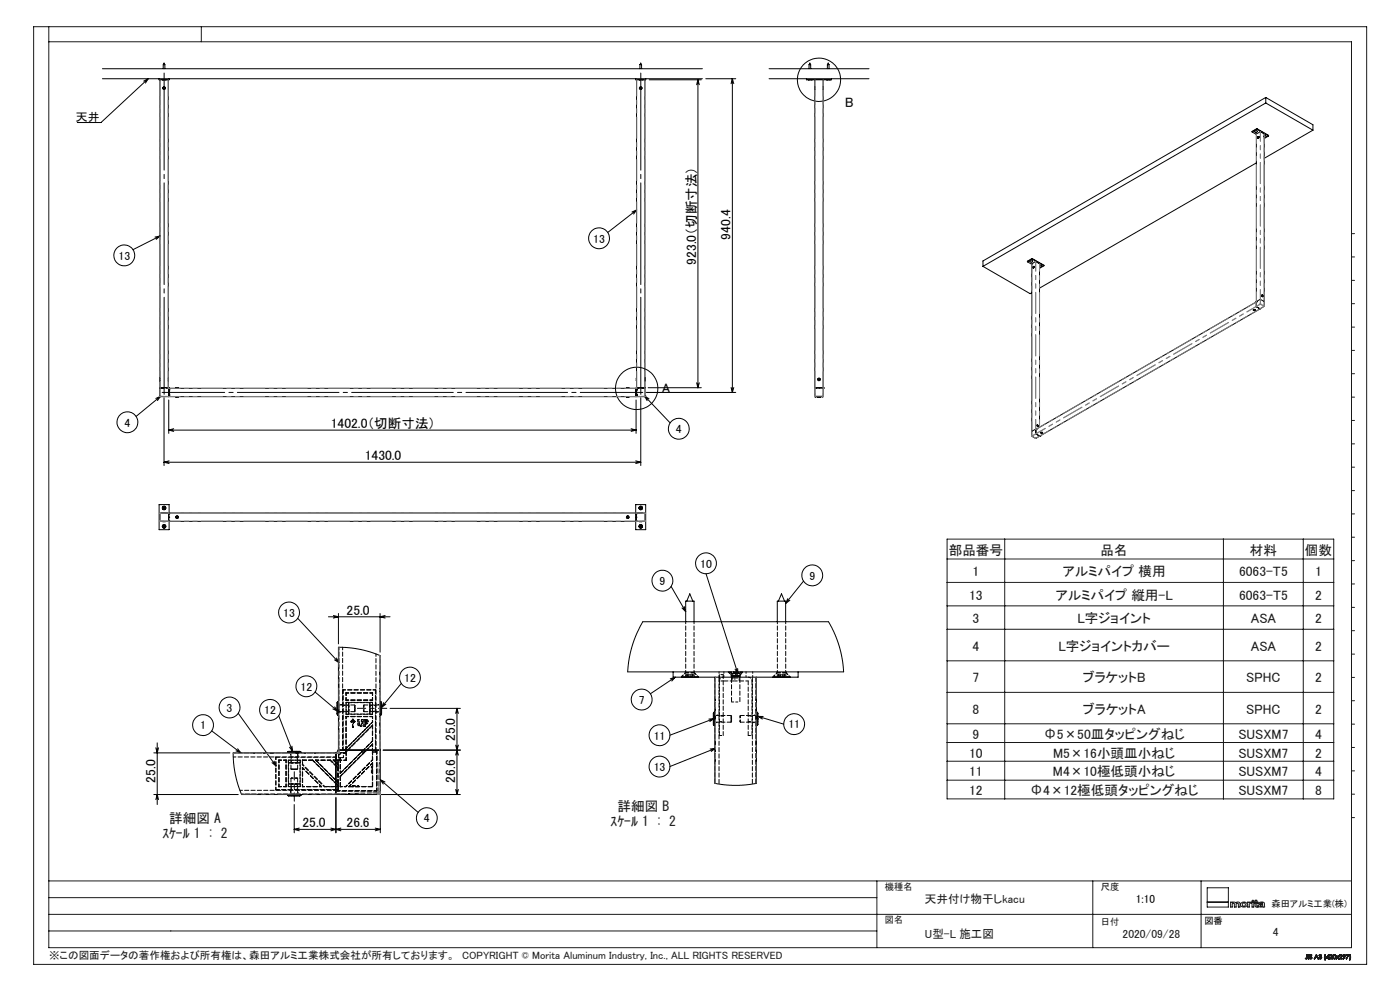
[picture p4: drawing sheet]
<svg xmlns="http://www.w3.org/2000/svg" width="420mm" height="297mm" viewBox="0 0 420 297" stroke-linecap="round" stroke-linejoin="round" font-family="sans-serif">
<g fill="none" stroke="#000" stroke-width=".3">
<path d="M49 19.4l.2-.5 .2 .5M49.5 19.4h-.5v1.2M49.5 19.4v1.2M192.1 19.4l.1-.5 .2 .5M242.8 19.4l.2-.5 .1 .5M248.2 19.4h.5v1.2M248.2 19.4v1.2M248.2 19.4l.3-.5 .1 .5M30.7 23.6h180M30.7 20.6h180M44.4 23.6l-14.1 13.1h-7.1M44.4 23.6l-.8 1.3"/>
<path d="M44.4 23.6l-1.3 .7M47.7 23.6v.3h3v-.3M48 23.9v92.3M48.7 23.9h.1M48.7 23.9h1M49.1 26.4l.3 .1zM49.2 26.2v.4zM49.7 23.9h.1M50.5 23.9l.1 92.4M190.7 23.6v.3h3v-.3M191 23.9v92.4M191.7 23.9h.1"/>
<path d="M191.7 23.9h1M192 20.6v-1.2h.5v1.2M192.1 26.4l.3 .1zM192.2 26.2l.1 .4zM192.7 23.9h.1M193.5 23.9v92.3M194.7 23.9h15.7M209.4 23.9v92.3M209.4 23.9l.4 1.5M209.4 23.9l-.4 1.5M211.7 23.6h9M219.7 23.6v94"/>
<path d="M219.7 23.6l.4 1.5M219.7 23.6l-.4 1.5M230.7 23.6h30M230.7 20.6h30M241.9 23.6v.3h7.5v-.3M242.5 23.9h.1M242.5 23.9h1M242.7 20.6v-1.2h.5v1.2M243.5 23.9h.1M244.4 26v.8M244.4 26.8h.1M244.4 26h.1"/>
<path d="M244.4 23.9l.1 95M246.9 26.8h.1M246.9 26h.1M246.9 23.9l.1 94.9M247 26l.1 .4M247 26v.4M247 26.4v.4M247.1 26.4l-.1 .4M248 23.9h.1M248 23.9h1M249 23.9h.1M375.6 39.5l1.3 .8"/>
<path d="M376.4 39.4h.1M376.5 39.3l.1-.1a.29 .29 0 0 1 .5 0 .29 .29 0 0 1 0 .4 .29 .29 0 0 1-.5 0zM376.6 39.3l-.2 .1M376.7 39.3h.1M376.7 39.4h.1M376.7 39.3v.2M376.7 39.3v.1M376.7 39.5h.2M376.8 39.5h.1M376.8 39.4h-.1M376.9 39.3v.2M376.9 39.3v.1"/>
<path d="M376.9 39.3h-.1M376.9 39.4h.1M376.9 39.3h.1M377 39.3l.1 .1M377 38.7l-1.4 .8M377 38.7l3.6 2M377 38.6l3.6 2.1M377 38.6v.1M377 38.6l-1.4 .9M377.1 39.4h.1M378.1 39.5h.1M378.1 39.5l-1.2 .6-.1 51.8"/>
<path d="M378.1 39.5l1.2 .6M379.7 30.9l14.2 8.1M379.7 29.2v1.7M379.7 29.2l14.2 8.2v1.6M379.7 30.9l-84.8 48.9M379.7 29.2l-84.8 49v1.6M393.9 39l-14.6 8.4M376.9 48.8l-65 37.6M377.4 41.4h.1M377.4 41h.3l-.2 .4-.2-.1zM377.4 41.2h.1M377.4 41.1l.1 .1"/>
<path d="M377.4 41.1h.1M377.5 41.2h.1M377.5 41.1l-.1 .1M377.5 41.1h.1M377.6 40.9h.1M377.6 40.9v.4l-.2 .1M379.3 41.1l.4-.2-.4-.2a.27 .27 0 0 1 .4 0 .27 .27 0 0 1 0 .4 .27 .27 0 0 1-.4 0M379.3 40.8h.2M379.3 40.8h.1M379.3 40.8v.1M379.3 40.9h.1M379.3 40.1h.1"/>
<path d="M379.3 40.1v50.3M379.3 41h.1M379.3 41h.2M379.5 40.8v.1M379.5 40.8h.1M379.5 40.9h.1M379.5 40.8v.2M379.5 40.9v.1M379.6 40.7l.1 .2M379.7 40.9h.1M380.6 40.7l-1.3 .8M48 70.7l-8.1 4.1"/>
<path d="M48 70.7l-1.2 1.1M48 70.7l-1.5 .3M191 62.9l-8.7 6.8M191 62.9l-.9 1.3M191 62.9l-1.4 .6M294.9 79.8l14.1 8.2 .5-.3M308.2 78.5l1.3 .7M309 78.2l.2-.1a.29 .29 0 0 1 .4 0 .29 .29 0 0 1 0 .4 .29 .29 0 0 1-.4 0zM309.1 78.3h.1M309.1 78.2v.1M309.3 78.3h.1M309.3 78.2h.1"/>
<path d="M309.3 78.3h.2M309.3 78.2h.2M309.3 78.2v.2M309.3 78.2v.1M309.4 78.4h.1M309.4 78.3h.1M309.5 78.3h.1M309.5 78.2h.1M309.5 78.2v.2M309.5 79.1l1.2-.7 1.2 .7M309.5 79.1h.1M309.5 79.1v50.2"/>
<path d="M309.5 78.3l-.2 .1M309.5 78.3v.1M309.5 78.2v.1M309.6 78.2l.1 .1M309.6 77.6l-1.4 .9M309.6 77.6l3.6 2.1M309.6 77.5l3.6 2.2M309.6 77.5v.1M309.6 77.5l-1.4 1M309.7 78.3h.1M310 79.9l.3 .1-.4 .3zM310 80h.1"/>
<path d="M310.1 80v.1M310.2 79.8h.1M310.2 79.8l.1 .3-.3 .2M311.9 79.8h.1M311.9 80l.4-.1-.4-.3a.27 .27 0 0 1 .3 0 .27 .27 0 0 1 0 .4 .27 .27 0 0 1-.3 0M311.9 79.1h.1M311.9 79.1v49M311.9 79.9h.1M311.9 79.7h.1M311.9 79.7v.2M311.9 79.8l.2 .1M311.9 79.8v.1"/>
<path d="M312.1 79.8h.1M312.1 79.7l-.2 .1M312.1 79.7h.1M312.1 79.7v.2M312.1 79.7v.1M312.1 79.8v.1M312.2 79.7l.1 .1M312.3 79.8h.1M313.2 79.7l-1.3 .7M310 80.3h.1M310 80.1h.1M310 80v.1"/>
<path d="M310 80l.1 .1M310.1 80.1h.1M310.1 80h.1M376 92.9l.2-.2 .3 .2M376.1 92.8l.4 .2-.4 .1zM376.2 92.9h.1M376.2 93h.1M376.3 93h-.1M376.3 92.9h.1M376.8 91.9h.1M376.8 90.5h.1M376.8 90.5l-66 38.2"/>
<path d="M376.9 91.9l1.1 .6M376.9 90.4v.1M376.9 90.4h.1M376.9 90.5h-.1M378 92.6h.1M378 92.6l-66.1 38.1M378.1 89.7h.1M378.1 89.7l-1.2 .7M378.1 89.7l1.2 .7M378.6 88.4h.1M378.6 88.4l-.1 .4 .3 .1M378.7 88.6h.1"/>
<path d="M378.7 88.6l.1 .1-.1-.1M379.2 91.8l-1.2 .8M379.2 91.8h.1M379.3 90.4l-.1 1.4M379.3 90.4h.1M47.9 113.3v.8M47.9 113.3h.1M47.9 114.1h.1M47.9 118.7h.1M47.9 118.7l.2 .2M48 116.2h.1M48 116.2l-.1 2.5"/>
<path d="M48 116.2h2.4M48.1 118.9h.1M48.2 118.9h2.4M48.2 118.8l-7.4 6M48.2 118.8l-1 1.2M48.2 118.8l-1.5 .6M48.2 116.2h.1M48.4 116.2h.1M48.8 116.2h.1M49 116.2h.1M49.2 119.2v20.3M49.9 116.2h.1"/>
<path d="M50.2 116.2h.1M50.4 116.2h.1M50.5 116.2h.1M50.5 113.3h.1M50.5 114.1h.1M50.5 113.3v.4M50.5 113.7v.4M50.5 113.3l.1 .4M50.6 113.7l-.1 .4M50.6 116.3v.1M50.6 118.8v.1M50.6 116.8h.1"/>
<path d="M50.6 116.3h.1M50.6 116.6h.1M50.6 117h.1M50.6 118.6h.1M50.6 118.4h.1M50.6 118.2h.1M50.6 118h.1M50.6 117.2h.1M50.6 116.4h.1M50.6 116.3v2.5M50.6 118.9h140.2M50.6 116.4h140.2"/>
<path d="M50.6 119.9v10M52.7 116.3h.8M52.7 118.9h.8M52.7 116.3v.1M52.7 118.9h.1M53.5 116.3v.1M53.5 118.9h.1M187.9 116.3h.8M187.9 118.9h.4M187.9 118.9l.4 .1M187.9 116.3v.1M187.9 118.9h.1"/>
<path d="M188.3 118.9h.4M188.7 116.3v.1M188.7 118.9h.1M188.7 118.9v.1M190.8 116.3v.1M190.8 118.9h2.5M190.8 118.8v.1M190.8 116.3h.1M190.8 116.6h.1M190.8 116.8h.1M190.8 117h.1M190.8 117.2h.1"/>
<path d="M190.8 118h.1M190.8 118.2h.1M190.8 118.4h.1M190.8 118.6h.1M190.8 116.4h.1M190.8 116.3v2.5M190.8 119.9v10M190.9 113.3v.8M190.9 113.3h.1M190.9 114.1h.1M191 116.2h.1M191 116.3h.1"/>
<path d="M191 116.2h2.5M191.2 116.2h.1M191.5 116.2h.1M192.2 119.2v20.3M192.5 116.2h.1M192.7 116.2h.1M193 116.2h.1M193.2 116.2h.1M193.3 118.9h.1M193.4 118.7l7.6 8M193.4 118.7l1.3 .8M193.4 118.7l.7 1.4"/>
<path d="M193.4 116.2h.1M193.5 116.2h.1M193.5 113.3h.1M193.5 114.1h.1M193.5 116.2v2.5M193.5 118.7h.1M193.5 118.7l-.2 .2M193.5 113.3v.8M193.8 117.6h26.9M194.5 116.2h15.9M209 114.7l.4 1.5M209.8 114.7l-.4 1.5"/>
<path d="M219.3 116.1l.4 1.5M220.1 116.1l-.4 1.5M244.4 116.2h.1M244.4 118.8l.1 .1M244.4 116.4h.1M244.5 116.2h2.4M244.5 118.9h2.4M244.5 118.9h.1M244.7 116.2h.1M245.3 118.9h.8M245.3 118.9h.1M245.6 113.7h.3z"/>
<path d="M245.7 113.6v.3zM245.7 116.2h.1M246.1 118.9h.1M246.7 116.2h.1M246.8 116.2h.1M246.9 116.2h.1M247 116.2h.1M247 118.8l-.2 .1M247 116.4h.1M49.2 138.5h143M49.2 138.5l1.5 .4M50.6 128.9h140.2"/>
<path d="M50.6 128.9l1.5 .4M50.7 138.1l-1.5 .4M52.1 128.5l-1.5 .4M189.3 128.5l1.5 .4M190.7 138.1l1.5 .4M190.8 128.9l-1.5 .4M192.2 138.5l-1.5 .4M309.5 129.3v1.4M309.5 130.7h.1M309.5 130.7l1.2 .7M309.6 130.7h.1M310.7 131.4h.1"/>
<path d="M310.7 128.6l-1.2 .7M310.7 128.7l.1 1.3M310.8 128.7h-.1M310.8 128.7h.1M310.8 130h.1M310.8 130l1.1 .7M310.8 128.7v1.3M311.1 127.4l.1 .3 .2 .1M311.1 127.3v.1M311.3 127.6h.1M311.3 127.6v.1M311.3 127.5v.2"/>
<path d="M311.3 127.5h.1M311.3 127.5v.1M311.4 127.6h-.1M311.9 130.7l-1.2 .7M311.9 130.7h.1M312.2 129.7l.3-.2 .3 .2M312.4 129.7h.1M312.5 129.7h-.1M312.5 129.7v.1M312.5 129.7h.1M312.6 129.7l-.2 .1M47.9 154.6v.8"/>
<path d="M47.9 154.6h.1M47.9 155.4h.1M48 156.2l2.4 .1M48 156.2h2.4M48.8 156.3h.8M48.8 153.7h.8M48.8 153.7h.1M48.8 156.3h.1M49.1 152l.4 .2-.2 .3-.3-.2zM49.1 157.5l.4 .2a.27 .27 0 0 1-.3 .3 .27 .27 0 0 1-.2-.3zM49.6 153.7h.1M49.6 156.3h.1"/>
<path d="M50.4 153.7h.1M50.4 156.3h.1M50.6 153.7v.1M50.6 153.7h.1M50.6 155h.1M50.6 156h.1M50.6 154h.1M50.6 156.2h.1M50.6 153.8v2.5h-.2M50.6 156.2h140.2M50.7 153.7v-2.5h-3v7.5h3v-2.5M53 155h.3z"/>
<path d="M53.1 154.8l.1 .3zM188.2 155h.3zM188.3 154.8v.3zM190.7 153.7v-2.5h3v7.5h-3v-2.5M190.8 153.7v.1M190.8 156.2h.1M190.8 153.7h.1M190.8 155h.1M190.8 156h.1M190.8 154h.1M190.8 153.8v2.5h.2M191 156.3h.1"/>
<path d="M191 153.7h.1M191.8 153.7h.8M191.8 156.3h.8M191.8 153.7h.1M191.8 156.3h.1M192 152.2l.3-.2 .2 .3-.3 .2zM192.2 157.5l.3 .2a.26 .26 0 0 1-.3 .3 .26 .26 0 0 1-.2-.3zM192.6 153.7h.1M192.6 156.3h.1M193.5 153.7h-145.5v2.5M193.5 153.7h.1M193.5 156.2l-2.5 .1"/>
<path d="M193.5 156.2h.1M193.5 153.8v2.4M193.5 154.6h.1M193.5 155.4h.1M193.5 154.6v.8M201.3 175.8l4.4 7.5M211.8 171.9l9.6 30M236.3 179.4l-.6 1.4M237 179.9l-1.3 .9M241.1 174.2l-5.4 6.6M89.3 185.3l12.4 13.3M98.5 184.9h18.5"/>
<path d="M100 184.5l1.5 .4-1.5 .3M100.4 197.8l1.3 .8M100.9 197.2l.8 1.4M101.5 183.9v9.1M101.5 194l3.4 .1 3.4 .6 2.8 .7 2.9 1.1v28.3h-12.5zM114 183.9v11.6M115.5 184.5l-1.5 .4 1.5 .3M192.8 186.3h55.7l1.7 3.2 1.6 4.4 .9 3.9 .4 3.6h-64.8l.4-4 .9-3.6 1.3-3.7zM204.6 182.2l1.1 1.1M205.3 181.8l.4 1.5M205.7 186.3v-6.1h2.5v6.1M206 180.2l.9-2.2 1 2.2"/>
<path d="M233.2 186.3v-6.1h2.5v6.1M233.5 180.2l1-2.2 .9 2.2M63.5 219l8.7 6.6M71.5 213.8l11.3 15.7M83.6 214.5l4.2 10.7M94.5 207.4l6.8 5.7M99.9 212.5l1.4 .6M100.4 211.8l.9 1.3M101.3 210.3v4M101.3 210.3l-.2 .3v3.4l.2 .3M101.3 210.3h.2M101.3 214.3h.2"/>
<path d="M114 210.3h.3M114 214.3h.3M114.3 210.3v4M114.3 210.3l.2 .3v3.4l-.2 .3M115.1 210.6l-.6 1.4M115.7 211.1l-1.2 .9M117 212.3h21.1M120.4 204.8l-5.9 7.2M137.1 212.3v25.8M137.1 212.3l.4 1.5M137.1 212.3l-.4 1.5M201.9 201.4v1.5h37.5v-1.5"/>
<path d="M202.6 202.9l-7.5 5M202.6 202.9l-1.1 1.2M202.6 202.9l-1.5 .5M204.4 203h5M204.4 202.9v.1M209.4 202.9v.1M214.2 215.4l-13.2 4.9M214.2 215.4l-1.3 .8M214.2 215.4l-1.5 .1M214.2 213.5l-.2 .3v3.3l.2 .3M214.2 213.5v3.9M214.2 217.4h.3"/>
<path d="M214.2 213.5h.3M214.5 202.9v31.9l5 .6 4.1-.1 3.3-.5v-31.9M220.5 200.6l.9 1.3M221.3 200.3l.1 1.6M226.9 217.4h.3M226.9 213.5h.3M227.2 213.5v3.9M227.2 213.5l.2 .3v3.3l-.2 .3M227.4 214.7l7.7 2.3M227.4 214.7h1.6M227.4 214.7l1.3 .8M232 203h5"/>
<path d="M232 202.9v.1M237 202.9v.1M46.1 238.1h25.4M46.1 225.6h22.9M46.7 224.1l.5 1.5 .4-1.5M46.7 239.6l.5-1.5 .4 1.5M47.2 222.6v18.5M70 225.6h30.8v12.5h-28.3l-1.1-2.8-.8-3.4-.5-3.3zM70.8 225l1.4 .6M71.3 224.4l.9 1.2M81.6 228.6l1.2 .9M82.2 228.1l.6 1.4"/>
<path d="M86.3 225.4h4M86.3 225.4l.3-.2h3.3l.4 .2M86.3 238.4l.3 .2h3.3l.4-.2M86.3 238.4h4M86.3 225.4v.2M86.3 238.1v.3M86.9 223.9l.9 1.3M87.6 223.6l.2 1.6M90.3 225.4v.2M90.3 238.1v.3M100.8 225.5v.1M100.8 227.9h.1"/>
<path d="M100.8 226.9h.1M100.8 228.5v.1M100.8 228.6h.1M100.8 233.9h.1M100.8 234.8v.1M100.8 235.7h.1M100.8 236.6h.1M100.8 227h.1M100.8 236.7h.1M100.8 239.1v10.5M100.8 229.5v.1M100.8 238.9v10.7"/>
<path d="M101.5 224.8h12.6v12.7l-.2 .4-.4 .2h-12.7v-12.6M101.5 224.8h.1M101.5 224.8v.5M101.5 225.3l-.2 .2h-.5M101.5 225.3l-.2 .2M102.8 224.8h.1M102.9 224.8h.1M104.3 224.8h.1M109 224.8h.1M110 224.8h.1M111.7 224.8h.1M112.6 224.8h.1"/>
<path d="M112.7 224.8h.1M114.1 233.7l11.3 9.8M114.1 233.7l1.4 .6M114.1 233.7l.9 1.3M114.1 238.3v11.3M114.3 238.1h23.8M114.9 224.8h23.2M115 224.8h23.1M136.7 223.3l.4 1.5 .4-1.5M136.7 226.3l.4-1.5 .4 1.5M136.7 236.6l.4 1.5M137.5 236.6l-.4 1.5"/>
<path d="M214.6 224.3l-13.6 5.4M214.6 224.3l-1.2 .9M214.6 224.3l-1.6 .2M88.3 241.1v8.5M88.3 248.6h25.8M88.3 248.6l1.5 .4M89.8 248.2l-1.5 .4M99.3 248.2l1.5 .4-1.5 .4M102.3 248.2l-1.5 .4 1.5 .4M112.6 248.2l1.5 .4M114.1 248.6l-1.5 .4"/>
<circle cx="49.2" cy="26.4" r=".33"/>
<circle cx="49.2" cy="26.4" r=".4"/>
<circle cx="192.2" cy="26.4" r=".33"/>
<circle cx="192.2" cy="26.4" r=".4"/>
<circle cx="245.7" cy="23.9" r="6.5"/>
<circle cx="376.8" cy="39.5" r=".27"/>
<circle cx="377.4" cy="41.1" r=".2"/>
<circle cx="37.3" cy="76.5" r="3.1"/>
<circle cx="179.7" cy="71.4" r="3.1"/>
<circle cx="309.4" cy="78.2" r=".27"/>
<circle cx="310" cy="80" r=".2"/>
<circle cx="376.3" cy="92.9" r=".2"/>
<circle cx="378.7" cy="88.7" r=".21"/>
<circle cx="378.7" cy="88.7" r=".18"/>
<circle cx="191" cy="116.4" r="6.3"/>
<circle cx="245.7" cy="113.7" r=".39"/>
<circle cx="245.7" cy="113.7" r=".34"/>
<circle cx="38.2" cy="126.6" r="3.1"/>
<circle cx="203.6" cy="128.5" r="3.1"/>
<circle cx="311.3" cy="127.6" r=".23"/>
<circle cx="311.3" cy="127.6" r=".18"/>
<circle cx="312.5" cy="129.8" r=".22"/>
<circle cx="312.5" cy="129.8" r=".18"/>
<circle cx="49.2" cy="157.7" r=".5"/>
<circle cx="49.2" cy="152.2" r=".5"/>
<circle cx="49.2" cy="157.8" r=".52"/>
<circle cx="49.2" cy="152.2" r=".52"/>
<circle cx="53.1" cy="155" r=".33"/>
<circle cx="53.1" cy="155" r=".4"/>
<circle cx="188.3" cy="155" r=".4"/>
<circle cx="188.3" cy="155" r=".33"/>
<circle cx="192.2" cy="157.8" r=".52"/>
<circle cx="192.2" cy="152.2" r=".52"/>
<circle cx="192.2" cy="157.7" r=".5"/>
<circle cx="192.2" cy="152.2" r=".5"/>
<circle cx="198.7" cy="174" r="3.1"/>
<circle cx="211.8" cy="168.8" r="3.1"/>
<circle cx="243.7" cy="172.4" r="3.1"/>
<circle cx="86.7" cy="183.6" r="3.1"/>
<circle cx="60.9" cy="217.3" r="3.1"/>
<circle cx="68.8" cy="212" r="3.1"/>
<circle cx="81" cy="212.8" r="3.1"/>
<circle cx="91.9" cy="205.7" r="3.1"/>
<circle cx="123" cy="203.1" r="3.1"/>
<circle cx="192.5" cy="209.7" r="3.1"/>
<circle cx="238.3" cy="217" r="3.1"/>
<circle cx="197.9" cy="229.7" r="3.1"/>
<circle cx="197.9" cy="220.3" r="3.1"/>
<circle cx="128" cy="245.2" r="3.1"/>
</g>
<g fill="none" stroke="#191924" stroke-width=".3">
<path d="M10.1 8h399.9v281h-399.9zM14.6 8v276h390.8v-271.5h-390.8M60.4 8v4.5M405.4 70h1M405.4 77h1M405.4 84h1M405.4 91h1M405.4 98h1M405.4 105h1M405.4 112h1M405.4 119h1M405.4 126h1"/>
<path d="M405.4 133h1M405.4 140h1M405.4 147h1M405.4 154h1M284.1 161.6h116v77.8h-116zM284.1 167.5h116M284.1 174.6h116M301.4 161.6v77.8M367 161.6v77.8M391 161.6v77.8M405.4 161h1M405.4 168h1"/>
<path d="M405.4 175h1M284.1 181.6h116M284.1 188.6h116M284.1 198h116M405.4 182h1M405.4 189h1M405.4 196h1M284.1 207.5h116M284.1 216.9h116M405.4 203h1M405.4 210h1M405.4 217h1"/>
<path d="M284.1 222.5h116M284.1 228.1h116M284.1 233.8h116M405.4 224h1M405.4 231h1M405.4 238h1M405.4 245h1M14.6 279h248.5M14.6 274h390.8M14.6 269h248.5M14.6 264h390.8M263.1 264v20"/>
<path d="M327.8 264v20M360.3 264v20M362.2 270.4h6.3M362.2 266.1h6.3v5.7h-6.3zM369.2 270.4h.5v.1l.5-.2 .5 .3a.75 .75 0 0 1 1.3 .2v1h-.5v-.9a.34 .34 0 0 0-.4-.3 .34 .34 0 0 0-.3 .4v.8h-.5v-.9a.32 .32 0 0 0-.3-.3 .32 .32 0 0 0-.3 .4v.8h-.5zM372.4 270.6a.94 .94 0 0 1 1.2-.2 .94 .94 0 0 1 .3 1.2 .94 .94 0 0 1-1.2 .3 .94 .94 0 0 1-.3-1.3zM374.3 270.4h.5v.1l.7-.2v.3l-.7 .3v.9h-.5zM375.6 270.4h.5v1.4h-.5zM376.6 269.8h.4v.6h.4v.2h-.4v.9l.4 .1v.3l-.8-.2v-1.1h-.3v-.2h.3zM377.7 270.6a.96 .96 0 0 1 1.1-.2 .96 .96 0 0 1 .5 1.1l.1 .3-.6-.1a.69 .69 0 0 1-.8 .2 .69 .69 0 0 1-.4-.7l.3-.2a.65 .65 0 0 0 .9-.4l-1.2 .2zM378 271.3l.8-.2a.44 .44 0 0 1-.3 .5 .44 .44 0 0 1-.5-.2zM391.7 287.2l-.1 .1"/>
<path d="M392.1 286.9l-.2 .4-.2-.1M392.1 286.9l-.1 .4-.3-.1M392.1 286.9v-.8l.1 .8M392.2 286.9v.4h-.6M392.2 286.9l-.2 .5-.4-.1M392.5 286.1l.2 1.3zM392.9 287.1h-.1M393.5 286.4l-.4-.1 .5 .9-.4 .2-.4-.3M393.5 286.4l-.4-.2 .1 .4a.41 .41 0 0 1 .3 .6 .41 .41 0 0 1-.7-.1M393.6 286.3l-.5-.2-.2 .2 .6 .8-.4 .2-.2-.2M393.6 286.3l-.6-.1-.1 .3 .6 .6-.3 .2-.3-.2M393.6 286.3l-.1 .1"/>
<path d="M394.9 286.1l.6 1.3-.3-.5h-.6l-.3 .5zM394.9 286.4l.2 .4h-.4zM395.6 287h.2M395.7 286.4l.5-.3 .3 .8-.4 .5-.4-.1-.1-.3M395.7 286.4l.3-.3a.32 .32 0 0 1 .4 .1 .32 .32 0 0 1-.1 .5 .42 .42 0 0 1 0 .7 .42 .42 0 0 1-.7-.4M395.7 286.4h.1M395.8 286.4l.3-.2 .2 .1-.3 .3M395.8 286.4l.2-.2 .3 .1-.3 .3M396 286.7l.3 .1v.4l-.3 .1-.2-.3M396 286.7h.1a.3 .3 0 0 1 .3 .4 .3 .3 0 0 1-.3 .2 .3 .3 0 0 1-.3-.3M396 286.6v.1M397.5 287.7h.1"/>
<path d="M397.5 286.1l-.2 .7 .2 .9M397.5 286.1l-.2 .6 .2 1M397.5 286.1h.2M397.7 286.1l-.2 .6 .1 1M398.5 286.4v.5h-.4zM398.6 286.1h.1M398.6 286.1l.1 1-.2 .3v-.3h-.7zM398.9 286.5l.2-.4 .5 .1 .1 .3-.2 .4M398.9 286.5a.42 .42 0 0 1 .6-.3 .42 .42 0 0 1 0 .7M398.9 286.5h.1M399 286.5l.2-.3h.3l.1 .3-.3 .3M399 286.5a.3 .3 0 0 1 .4-.3 .3 .3 0 0 1 .1 .5l-.2 .1"/>
<path d="M399.3 286.8l-.4 .6h.8l-.6-.1 .4-.4M400 286.2h.6v1.1a.61 .61 0 0 1-.8-.3 .61 .61 0 0 1 .2-.8zM401.8 286.5l.2-.4 .5 .1 .1 .3-.2 .4M401.8 286.5a.43 .43 0 0 1 .6-.4 .43 .43 0 0 1 0 .8M401.8 286.5h.1M401.9 286.5l.2-.3h.3l.1 .3-.3 .3M401.9 286.5a.29 .29 0 0 1 .4-.3 .29 .29 0 0 1 .1 .5l-.2 .1M402.2 286.8l-.5 .6M402.4 286.9l-.4 .4 .6 .1h-1.1l-.3-.4-.4 .4 .4-.5-.4-.4 .4 .3 .5-.3-.4 .4 .4 .5M403 286.3h.4v.4h-.4zM403.3 286.8l-.5-.3 .4-.4 .4 .2-.1 .5M403.3 286.8a.39 .39 0 0 1-.4-.5 .39 .39 0 0 1 .6-.2 .39 .39 0 0 1 0 .6v.1"/>
<path d="M403.3 286.8l-.3 .6 .5-.6M403.9 286.1h.8l-.7 1.3 .5-1.2zM404.8 287.7h.2M404.9 286.1l.1 1-.2 .6M404.9 286.1h.1M405 286.1l.2 1.1-.2 .5M405 286.1l.2 1-.2 .6"/>
<circle cx="373.2" cy="271.1" r=".5"/>
<circle cx="375.9" cy="270" r=".24"/>
<circle cx="400.3" cy="286.8" r=".46"/>
</g>
<path d="M107.2 212.3h8.8M88.3 240.1v-8.8" fill="none" stroke="#000" stroke-width=".3" stroke-dasharray="30.5 1.3 1.3 1.3" stroke-dashoffset="28"/>
<path d="M49.2 21.9v96.3M192.2 21.9v96.3" fill="none" stroke="#000" stroke-width=".3" stroke-dasharray="30.5 1.3 1.3 1.3" stroke-dashoffset="1.4"/>
<path d="M48.6 117.6h144.2" fill="none" stroke="#000" stroke-width=".3" stroke-dasharray="30.5 1.3 1.3 1.3" stroke-dashoffset="11.7"/>
<g fill="none" stroke="#808080" stroke-width=".3" stroke-dasharray="6.3 1.3 1.3 1.3 1.3 1.3">
<path d="M376.7 39.3v.1M376.8 39.4h.1M376.9 39.4h.1M376.9 39.3v.1M379.3 40.8h.1M379.4 40.9h.1M379.5 40.9h.1M379.5 40.8h.1M309.3 78.2v.1M309.4 78.3v.1M309.5 78.3v.1M309.5 78.2v.1"/>
<path d="M311.9 79.7v.1M312 79.8v.1M312.1 79.7v.1M376.9 91.8l1.1-.7M376.9 90.4v.1M376.9 90.5h.1M378 92.5l1.2-.7M378 91.1h.1M378 91.1l.1 .1M378.1 91.1v-1.4M378.1 91.2h.1M378.1 91.2l-1.2 .7"/>
<path d="M378.1 91.2l.1-.1M378.1 91.1h.1M378.1 91.1v.1M378.1 89.7l.1 1.4M378.2 91.1h-.1M378.2 91.1h.1M378.2 91.1l1 .6M379.2 91.8h.1M379.2 91.8l-1.1-.6M379.2 91.8v-.1M379.2 91.7h.1M379.2 91.7l.1 .1"/>
<path d="M379.2 91.7l.1-1.3M379.3 91.8h-.1M379.3 91.8l-.1-.1M379.3 91.8h.1M379.3 91.7h-.1M48 118.7v.1M48 116.2l.1 2.5M48 118.8v-.1M48 118.8h.1M48.1 118.8h-.1M48.1 118.7h.1M48.1 118.7h-.1"/>
<path d="M48.1 118.7l-.1 .1M48.1 118.7l.1 .1M48.1 118.7v.1M48.1 118.9l-.1-.1M48.2 118.8h2.4M48.2 118.8v.1M48.2 118.9l-.1-.1M50.5 116.4v-.1M50.5 116.4v-.2M50.5 116.3h.1M50.5 116.3v.1M50.6 116.4h-.1"/>
<path d="M190.8 118.8h2.5M190.9 116.3h.1M191 116.3v.1M191 116.3h-.1M191 116.3h.1M191 116.2v.2M191 116.4l-.1-.1M191 116.4h-.2M193.3 118.8l.1-.1M193.3 118.8v.1M193.3 118.8h.1M193.4 118.9v-.1"/>
<path d="M193.4 118.8l-.1 .1M193.4 118.8h.1M193.4 118.7l.1-2.5M193.5 118.8l-.1-.1M193.5 118.8h-.1M193.5 118.8v-.1M193.5 118.8h.1M193.5 118.7h-.1M193.5 118.7v.1M244.4 116.4h.1M244.5 118.8h.1M244.5 118.7v-2.5"/>
<path d="M244.5 118.8v-.1M244.5 116.2l.1 2.5M244.5 118.8l.1 .1M244.5 118.8l.1-.1M244.6 118.7h-.1M244.6 118.7h.1M244.6 118.7l-.1 .1M244.6 118.7h2.3M244.6 118.9v-.2M244.6 118.9l-.1-.1M246.8 118.9v-.1M246.8 118.9l.1-.1"/>
<path d="M246.8 118.8l.1-.1M246.9 118.7h.1M246.9 118.7v.1M246.9 118.7v-2.5M246.9 118.9v-.1M246.9 118.8h-.1M246.9 118.8h.1M246.9 118.8v-.1M247 118.7h-.1M247 118.7l-.1 .1M247 118.7h.1M247 118.7v.1"/>
<path d="M247 118.8h.1M247 118.8h-.1M247 116.2v2.5M247 116.4h.1M309.5 129.3l.1 1.3M309.6 130.7h.1M309.6 130.6h.1M309.6 130.6v.1M309.6 130.6l-.1 .1M309.6 130.6l.1 .1M309.6 130.6l1.2-.6M309.7 130.7l1 .6"/>
<path d="M309.7 130.7h.1M309.7 130.7h-.1M310.7 128.7v-.1M310.7 128.7h.1M310.7 128.6v.1M310.7 131.3h.1M310.7 131.3v.1M310.7 131.3l1.2-.6M310.7 131.4v-.1M310.8 131.3h-.1M310.8 128.7h-.1M310.8 130l-1.1 .7"/>
<path d="M48 156.2v-.1M48 156.1v-2.3M48 153.8h.1M48 156.1v.1M48 156.1h.1M48 156.1l.1 .1M48 153.9v-.1M48 153.7h.1M48 156.2h.1M48 153.8v.1M48.1 153.8h-.1M48.1 156.2h-.1"/>
<path d="M48.1 153.7h.1M48.1 153.7l-.1 .1M48.1 156.2v-.1M48.1 156.2h.1M48.1 153.7v.1M48.1 156.1h-.1M48.1 156.1v.1M48.1 153.9h-.1M48.1 153.9v2.2M48.1 153.9l-.1-.1M48.1 156.1h.1M48.1 156.1l2.5 .1"/>
<path d="M48.2 153.7v.1M48.2 153.7h2.4M48.2 153.8h-.1M48.2 153.8l-.1 .1M50.5 156.3h.1M50.5 153.7h.1M50.6 153.8h-2.4M50.6 156.2h-2.5M190.8 156.2l2.5-.1M190.8 153.7h2.5M191 153.7h.1M191 156.3h.1"/>
<path d="M193.3 156.1l.1 .1M193.3 156.1h.1M193.3 156.2v-.1M193.3 156.2h-2.5M193.3 153.8h-2.5M193.3 153.7l.1 .1M193.3 153.7v.1M193.3 153.7h.1M193.4 156.1h.1M193.4 156.1v-2.3M193.4 153.8h.1M193.4 156.1l.1 .1"/>
<path d="M193.4 153.8h-.1M193.4 156.2h-.1M193.4 156.2h.1M193.4 153.7h.1M193.4 156.2l.1-.1M193.5 156.2v-.1M193.5 156.2h-.1M193.5 153.8h-.1M193.5 153.8h.1M193.5 153.8l-.1-.1M193.5 156.2h.1M193.5 156.1h.1"/>
<path d="M193.5 153.8v2.3M193.5 156.1v.1M214.6 202.9v31.9M101.3 225.5h.1M101.5 225.3l.2 .4M101.5 225.3l-.2 .2M101.5 225.3h.1M101.7 225.7l-.4-.2M101.7 225.7h-.9M101.7 224.8v.9M113.3 237.6l.3-.3M113.3 237.6v.5"/>
<path d="M113.3 237.6l.3 .3M113.4 238.1l.2-.2M113.6 237.9l-.3 .2M113.6 237.9h.1M113.9 237.6l-.3-.3M113.9 237.6l-.3 .3M113.9 237.6l.2-.2M113.9 237.6h.1M114.1 237.3h-.5M114.1 237.3l-.2 .3M226.8 234.8v-31.9"/>
</g>
<path d="M50.6 118.8h140.2M190.8 116.4h-140.2M50.6 156.2h140.2M190.8 153.8h-140.2" fill="none" stroke="#808080" stroke-width=".3" stroke-dasharray="6.3 1.3 1.3 1.3 1.3 1.3" stroke-dashoffset="2.9"/>
<path d="M48 23.9v92.3M191 23.9v92.3M244.5 23.9v92.3M50.5 116.2v-92.3M193.5 116.2v-92.3M246.9 116.2v-92.3" fill="none" stroke="#808080" stroke-width=".3" stroke-dasharray="6.3 1.3 1.3 1.3 1.3 1.3" stroke-dashoffset="1.5"/>
<g fill="none" stroke="#000" stroke-width=".3" stroke-dasharray="1.3 .6" stroke-dashoffset=".6">
<path d="M205.7 186.3v15.3M233.2 186.3v15.3M101.5 213.4h1.3M102.8 211.2h-1.3M103.8 214.7v9.6M107.4 216.9l.1 .6 .6 .2M107.4 215.7v1.2M107.7 216.9v-1.2M108.1 217.7l.4-.1 .3-.7M108.1 217.7l.6-.3 .1-.5M108.4 215.7v1.2M108.8 216.9v-1.2"/>
<path d="M109.2 215.7v2M109.2 211.3v2M109.7 217l.6-.2 .1-.5M109.7 217l.5-.2 .2-.5M112.6 206.8h-9.7M112.8 213.4h1.2M114 211.2h-1.2M208.2 201.6v-15.3M214.5 216.6h1.2M215.7 214.3h-1.2M215.8 216.3h1.2M217 202.2h-1.2"/>
<path d="M217 204.1h-1.2M217 214.6h-1.2M218.5 201.3l.8 .9M218.7 201.6h2M218.7 201.4h2M218.7 201.6l.9 .9M219.5 203.2h1.2M219.5 210.4h1.2M219.7 202.9v1.2M220.5 202.9v1.2M220.7 201.6h2M220.7 201.4h2"/>
<path d="M220.7 203.2h1.3M220.7 210.4h1.3M221.8 204.1v-1.2M221.8 202.5l.9-.9M222.1 202.2l.9-.9M222.1 214.4v2M224.5 216.3h1.1M225.6 214.6h-1.1M225.7 216.6h1.3M227 214.3h-1.3M235.7 201.6v-15.3M82.8 226.9v9.7"/>
<path d="M87.2 236.9v1.2M87.2 225.6v1.3M89.3 233.3h-2M89.4 238.1v-1.2M89.4 226.9v-1.3M90.7 230v5.8M90.8 229.1v-1.2M96.5 235.8h-5.8M100.8 227.8h1.3M101.3 229.1v-1.2M101.4 227.9v1.2M101.4 236.9v-1.2"/>
<path d="M101.5 235.8v1.1M101.5 234.6l-6.9-6.8M102 227.8h-1.2M102.1 231.7v-3.9M102.1 231.6l6.9-6.8M102.1 227.9v3.7M103.8 227.8v-2M109 224.8l2.7-2.7M109 224.8l2.8-2.7M111.8 225.4h1.1M112.9 225.4v11.5M112.9 236.9h-11.5"/>
<path d="M215.8 220.4h1.2M224.5 220.4h1.1"/>
</g>
<g fill="none" stroke="#000" stroke-width=".3" stroke-dasharray="1.3 .6" stroke-dashoffset=".8">
<path d="M103.8 210.5v3.6M109 213.1v-1.6M111.7 214.8v1.6M111.8 214.1v-3.6M111.8 216.4v-1.7M215.7 201.3v1.6M217.2 201.3v1.6M222 216.3v-1.7M223.8 201.3v1.6M225.8 201.3v1.6M86.5 235.7h3.6M87.5 233.1h1.6"/>
<path d="M90.1 227.8h-3.6M102.2 225.5h1.6M103.7 235.7h-1.6M106 235.6h1.6M110 224.8l-7.9 7.9M111.6 231.6v-1.6M111.7 223.1v1.7"/>
</g>
<g fill="none" stroke="#000" stroke-width=".3" stroke-dasharray="1.3 .6">
<path d="M101.6 212.5v-.4M101.6 212.1h-.5M101.6 212.5h-.5M101.6 211.5h-.5M101.6 212.1v-.6M101.6 213v-.5M101.6 213h-.5M102.9 206.8v-.1M103.8 209.9v-.1M103.8 207.6v.1M103.8 214.7h.1M103.8 214.1h.1"/>
<path d="M103.8 210.5h.1M103.8 209.8h.1M103.8 207.7h.1M103.8 214.7l.1 .1M104.6 214.1l.1-.1M104.6 210.5l.1 .1M105.3 216.2l.1 .2M105.3 216.2h.1M105.4 216.4l.3-.3M105.4 216.4h.1M105.7 217.9h.3M105.7 216.1h.1"/>
<path d="M105.8 217.9h-.1M105.8 217.9h.2M105.9 215.5h.1M106 216.1h.1M106 216.1l.4 .3M106 217.9h.1M106.4 213.3l.1-.2M106.4 216.4h.1M106.4 216.4l.1-.2M106.5 216.2h.1M106.5 211.5l-.1-.2M107.4 215.7h.1"/>
<path d="M107.4 216.9h.1M107.7 216.9h.1M107.7 215.7h.1M107.7 215.7h-.3M108.1 217.7h.1M108.1 217.4h.1M108.4 216.9h.1M108.4 215.7h.1M108.8 216.9h.1M108.8 215.7h-.4M108.8 215.7h.1M109 213.1l.2 .2"/>
<path d="M109.2 217.7h.4M109.2 215.7h.1M109.2 217.7h.1M109.2 211.3l-.2 .2M109.6 217h.1M109.6 216.7h.1M109.6 216h.1M109.6 217.7h.1M109.7 216.7h-.1M109.7 215.7h-.5M109.7 215.7h.1M109.7 216.7h.1"/>
<path d="M109.7 217h.1M109.7 216h.1M109.7 216l.4 .3M110.1 216.3l-.4 .4M110.1 216.3h.1M110.3 215.8l-.6-.1M110.3 215.8h.1M110.4 216.3h.1M110.4 216.3l-.1-.5M111 214.1l-.1-.1M111 210.5l-.1 .1M111.7 217.5l.1-.1"/>
<path d="M111.7 216.4h.1M111.8 214.1h-.1M111.8 209.8h-.1M111.8 210.5h-.1M111.8 207.7h-.1M111.8 214.7l-.1 .1M111.8 217.3v.1M111.8 214.7h.1M111.8 216.4h.1M111.8 207.6v.1M111.8 209.9v-.1M112.6 206.8l.1-.1"/>
<path d="M113.9 212.5h.6M113.9 212.1v.4M113.9 212.1h.6M113.9 212.5v.5M113.9 213h.6M113.9 211.5v.6M113.9 211.5h.6M204.5 202.8v.1M205.6 201.3v.4M205.7 202.3h.4M206.1 202.3h.5M207.3 202.3h.5"/>
<path d="M207.8 202.3h.4M208.3 201.7v-.4M209.5 202.8h-5M209.5 202.9v-.1M214.6 215.6h-.6M214.6 215.6v-.4M214.6 215.2h-.6M214.6 216.2v-.6M214.6 216.2h-.6M214.6 215.2v-.5M214.6 214.7h-.6M214.6 202.9v31.9"/>
<path d="M218.7 201.4v.2M219.3 216.4l.2-.1M219.4 201.9v-.5M219.4 201.9h.6M219.5 214.6l-.2-.2M219.6 202.5v.2M219.6 202.7l-.1 .5M220 201.9h.4M220 201.9v-.5M220.4 201.9v-.5M220.4 201.9h.6M221 201.9v-.5"/>
<path d="M221 201.9h.4M221.4 201.9h.6M221.4 201.9v-.5M221.8 202.7v-.2M222 216.3l.1 .1M222 203.2l-.2-.5M222 201.9v-.5M222.1 214.4l-.1 .2M222.7 201.6v-.2M226.8 202.9v31.9M226.9 215.2h.5M226.9 215.2v.4"/>
<path d="M226.9 215.6h.5M226.9 214.7h.5M226.9 214.7v.5M226.9 216.2h.5M226.9 215.6v.6M232 202.8v.1M233.1 201.3v.4M233.2 202.3h.4M233.6 202.3h.5M234.8 202.3h.5M235.3 202.3h.4M235.8 201.7v-.4"/>
<path d="M237 202.8h-5M237 202.9v-.1M82.8 226.9h-.1M82.8 236.6l-.1 .1M83.6 227.8h.1M83.6 235.8l.1-.1M83.7 235.7h.1M83.7 227.8v.1M85.8 235.7h.1M85.8 227.8v.1M85.9 235.8l-.1-.1M85.9 227.8h-.1"/>
<path d="M86.5 235.7h.1M86.5 227.8h.1M86.5 228.6l.1 .1M86.5 235l.1-.1M87.3 230.4l.2 .2M87.5 233.1l-.2 .2M87.5 225.7h.6M87.5 225.7v-.5M87.5 238v.6M88.1 225.7h.4M88.1 225.7v-.5M88.1 238v.6"/>
<path d="M88.1 238h-.6M88.5 225.7v-.5M88.5 225.7h.5M88.5 238h-.4M88.5 238v.6M89 225.7v-.5M89 238h-.5M89 238v.6M89.1 230.6l.2-.2M89.3 233.3l-.2-.2M90.1 235l-.1-.1M90.1 228.6l-.1 .1"/>
<path d="M90.1 235.7h.1M90.1 227.8h.1M90.7 229.2l.1-.1M90.7 230l.1 .1M90.7 235.8l.1-.1M90.7 227.8h.1M90.7 227.8h3.1M90.8 227.8v.1M90.8 229.1h.1M90.8 235.7h.1M90.8 230.2v-.1M93.8 227.9v-.1"/>
<path d="M93.8 227.8h.1M93.8 227.8l7.7 7.6M94.6 227.8h.1M94.8 227.9l-.1-.1M96.3 235.7h.1M96.5 235.8l-.1-.1M97.3 235.8l.1-.1M97.4 235.7h.1M99.1 227.9v-.1M99.1 227.8h.1M99.9 227.8h.1M100.1 227.9l-.1-.1"/>
<path d="M100.8 236.6h.6M100.8 235.7h.6M100.8 227.9h.5M100.8 227.8h.1M100.8 226.9h.1M100.8 225.5h.1M100.8 227.8h.6M101.3 225.5h-.5M101.3 225.5h.1M101.3 236.7h-.5M101.3 236.7v.3M101.3 225.5l.4 .2"/>
<path d="M101.3 227.9l.1-.1M101.3 235.7h.1M101.3 235.7v-.3M101.3 235.4l.1 .1M101.3 234.4l.1 .1M101.3 230.1l.1 .1M101.3 229.1l.1 .1M101.3 235.7h-.5M101.3 227.9h.1M101.4 236.9l-.1 .1M101.4 236.9v-.3M101.4 236.6l-.1 .1"/>
<path d="M101.4 229.1h-.1M101.4 234.4h-.1M101.4 235.5v.2M101.4 235.7h-.1M101.4 236.9h.1M101.5 234.6l-.1-.2M101.5 235.4l-.1 .1M101.5 229.3l-.1-.2M101.5 230.1l-.1 .1M101.5 235.8l-.1-.1M101.5 236.9h.1M101.5 227.8l-.1 .1"/>
<path d="M101.5 224.8h.1M101.5 225.3h.1M101.5 224.8v.5M101.5 225.3l-.2 .2M101.5 226.2l.1 .1M101.6 226.3l-.1-.1M101.6 227l-.1 .1M101.7 225.7l-.2-.4M102 227.8h.1M102 227.1h.1M102 232.7h.1M102 231.8l.1-.1"/>
<path d="M102 235.8l.1-.1M102 232.7v3.1M102 227.8h-.5M102.1 227.1h-.6M102.1 227.1h.1M102.1 227.8h.1M102.1 232.7h.1M102.1 231.6v.1M102.1 235.7h.1M102.1 227.9v-.1M102.3 225.6l-.1-.1M102.9 224.8h.1"/>
<path d="M103 227l.1 .1M103 225.6h.1M103.1 225.8v-.1M103.1 225.5v.1M103.1 225.7v-.2M103.7 235.7h.1M103.8 235.8l-.1-.1M103.8 224.8h.1M103.8 225.3h.1M103.8 224.4v-.1M103.8 224.8v.5M103.8 225.5h.1"/>
<path d="M103.8 225.3v-.5M103.8 227.8h.1M103.8 225.8v-.1M103.8 225.6v-.1M103.8 227.8l.1 .1M103.9 225.3h-.1M103.9 224.3h-.1M104.6 235.8l.1-.1M104.8 235.7h-.1M105.8 235.4v.4M105.8 235.4l.2 .2M106 235.8v-.2"/>
<path d="M107.6 235.8v-.4M108.5 225.4h.1M109.4 225.4h.1M111.4 231.6h.4M111.6 230l-.2-.2M111.6 230h.2M111.7 223.1l.1-.1M111.7 228.8l.1-.1M111.7 235.7h-6.9M111.7 227.7h.1M111.7 222.1h.1M111.7 228.8v6.9"/>
<path d="M111.8 225.4h.1M111.8 225.4v-.6M111.8 228.7v7M111.8 235.7h-7.1M111.8 235.7h-.1M111.8 229.8h-.4M111.8 222.1h.1M111.8 222.9v.1M111.8 235.8v-.1M111.8 228.6v.1M111.8 227.8v-.1M112.6 225.4l.1-.1"/>
<path d="M112.6 225.4v-.6M112.6 225.4h.3M112.7 224.8v.5M112.9 225.4l.1-.1M112.9 236.9l.1 .1M112.9 225.4h.1M113 225.3h-.3M113.1 237.6v.5M113.4 238.1l.4-.3M113.4 237.5l.3 .3M113.4 237.5l-.3 .1M113.6 237.3h.5"/>
<path d="M113.6 237.3l.3 .3M113.6 237.3l-.2 .2M113.7 237.8l.2-.2M113.8 237.8h.2M113.8 237.8h-.1M113.9 237.6l-.1 .2M113.9 237.6l.2-.3M113.9 237.6h.1M114.1 237.4l-.2 .2M214.6 234.8v-31.9M226.8 234.8v-31.9"/>
</g>
<g fill="none" stroke="#000" stroke-width=".3" stroke-dasharray="1.3 .6" stroke-dashoffset=".5">
<path d="M102.8 194v30.8M112.8 196v28.8M102.9 206.7h9.8M103.8 214.7v9.7M103.8 207.6v2.3M103.8 210.5h8M103.8 214.7h8M103.8 207.7v2.1M103.9 209.8v-2.1M103.9 207.7h7.8M103.9 214.8h7.8M105.9 215.5l-.6 .7"/>
<path d="M106.4 212.3v-1M106.4 213.3v-1M106.5 216.2l-.6-.7M111.7 209.8h-7.8M111.7 207.7v2.1M111.8 214.1h-8M111.8 207.7h-8M111.8 209.8h-8M111.8 209.8v-2.1M111.8 209.9v-2.3M112.7 213.2v11.6M219.3 215.4v-1"/>
<path d="M219.3 216.4v-1M220.3 202.5h.4h-1.1h.7M220.3 202.7h.4h-1.1h.7M220.5 204.1h4M221.1 202.7h-.4h1.1h-.7M221.1 202.5h-.4h1.1h-.7M70 225.8h30.8M70 226.9h30.8M72 236.9h28.8M82.7 236.7v-9.8M83.6 227.8h2.3M83.7 235.7h2.1"/>
<path d="M83.7 227.8v7.9M83.7 227.9h2.1M83.7 235.7v-7.8M85.8 235.7h-2.1M85.8 227.9v7.8M85.8 227.8v7.9M85.8 227.8h-2.1M85.9 235.8h-2.3M86.5 235.7v-7.9M87.3 230.4h1M88.3 230.4h1M90.1 227.8v7.9"/>
<path d="M96.3 235.7l-5.5-5.5M100 227.8l.8 .8M100.1 227.9l.7 .6M100.8 236.7h-11.6M100.8 225.7h.9M100.8 225.5v2.3M101.3 237h11.7M101.4 235.5v-1M101.4 230.2v-1M101.5 235.8h-4.2M101.5 229.3l-1.6-1.5M101.5 226.2l.7-.7"/>
<path d="M101.7 224.8v-30.8M101.7 225.7v-.9M102 227.8v4M102.1 227.1h1M102.3 225.6l-.7 .7M102.9 224.8v-11.6M103.8 224.8h-2.3M103.8 227.8v-2.2M108.5 225.4h.9M111.7 228.8l-6.9 6.9M113 237v-11.7"/>
</g>
<g fill="none" stroke="#000" stroke-width=".3" stroke-dasharray="1.3 .6" stroke-dashoffset=".4">
<path d="M103.8 214.7h8M103.8 214.1h.8M104.6 210.5h-.8M104.7 210.6h6.2M106.5 212.3v.8M106.5 211.5v.8M109.6 217.7v-.7M110.9 214h-6.2M111 214.1h.7M111.7 210.5h-.7M111.8 207.6h-8M111.8 209.9h-8"/>
<path d="M219.3 202.2v.7M219.5 215.4v.9M219.5 214.6v.8M222.1 202.9v-.7M83.6 235.8v-8M85.9 235.8v-8M86.5 227.8v.8M86.5 235v.7M86.6 234.9v-6.2M88.3 230.6h-.8M89.1 230.6h-.8M90 228.7v6.2"/>
<path d="M90.1 235.7v-.7M90.1 228.6v-.8M90.7 230l5.8 5.8M94.8 227.9h4.3M96.4 235.7l-5.6-5.6M99.1 227.8h-4.4M99.9 227.8h.9M100.8 227.8h-.8M100.8 229.5l-1.7-1.7M100.8 234.8l-7-7M100.8 234.9l-7-7M100.8 229.6l-1.7-1.7"/>
<path d="M100.8 233.9l.6 .6M100.8 233.8l.5 .6M100.8 228.5l.5 .6M100.8 228.6l.6 .6M100.8 226.9v.9M100.8 225.5v2.3M101.3 234.4v-4.3M101.3 235.4l-.5-.5M101.3 230.1l-.5-.5M101.4 230.2v4.2M101.4 230.2l-.6-.7M101.4 235.5l-.6-.7"/>
<path d="M101.5 229.3v.8M101.5 234.6v.8M101.5 227.1v-.9M101.6 226.3v.7M102.1 227.8v-.7M102.1 227.1v.7M102.3 225.6h.7M103.8 224.8v.9M103.8 224.8h-2.3M103.8 225.5v-.7M103.8 224.8h-.9M103.8 225.8h-.7"/>
<path d="M103.8 225.6h-.7M104.3 224.8l-.5 .5M104.4 224.8l-.5 .5M104.7 235.7l7.1-7M108.5 225.4l.5-.6M110 224.8l-.6 .6M111.7 223.1l-1.6 1.7M111.8 225.4h.8M111.8 225.4v2.3M111.8 225.4v-2.5M111.8 225.4v2.4"/>
</g>
<g fill="none" stroke="#000" stroke-width=".3" stroke-dasharray="1.3 .6" stroke-dashoffset=".2">
<path d="M102.9 211.4v-4.7M102.9 206.8v18M111.7 217.5v4.6M111.7 217.5l-7.3 7.3M111.8 217.4l-7.5 7.4M112.7 206.7v4.7M208.3 201.7h-2.7M235.8 201.7h-2.7M82.8 236.6h18M87.4 236.7h-4.7M94.7 227.8l6.1 6.1M94.8 227.9l6 5.9"/>
<path d="M100.8 226.9h-18M100.8 237.1h12.3M102.1 232.7l7.3-7.3M108.5 225.4l3.3-3.3M109.3 225.4l-7.3 7.3M111.8 222.1v-4.7M112.6 224.8v-18M113.1 237.1v-12.3M113.1 237.6l-12.3 .3"/>
</g>
<g fill="none" stroke="#000" stroke-width=".3" stroke-dasharray="1.3 .6" stroke-dashoffset=".9">
<path d="M102.9 211.4v1.8M102.9 213.2h1.7M104.6 211.4h-1.7M105.7 216.1v1.8M106 217.9v-1.8M111 213.2h1.7M111.8 216.4v-1.7M112.7 213.2v-1.8M112.7 211.4h-1.7M205.6 201.7l-1.3 1.2M205.7 201.6l-1.2 1.2M209.5 202.8l-1.3-1.2"/>
<path d="M209.6 202.9l-1.3-1.2M217 202.9a1.15 1.15 0 0 0-1.2 1.2M225.6 204.1a1.15 1.15 0 0 0-1.1-1.2M233.1 201.7l-1.3 1.2M233.2 201.6l-1.2 1.2M237 202.8l-1.3-1.2M237.1 202.9l-1.3-1.2M87.4 236.7h1.8M87.4 235v1.7M87.4 226.9v1.7M89.2 226.9h-1.8M89.2 236.7v-1.7"/>
<path d="M89.2 228.6v-1.7M102.1 227.8h1.7M102.1 227.9h1.8M103.8 235.8h-1.8M105.8 235.8h1.8M107.6 235.4h-1.8M111.4 229.8v1.8M111.8 224.8v-1.8M111.8 231.6v-1.8"/>
</g>
<g fill="none" stroke="#000" stroke-width=".3" stroke-dasharray="1.3 .6" stroke-dashoffset=".7">
<path d="M113.9 196.4v28.4M111.8 217.3l-8 8M219.3 202.2h1.4M220.7 202.2h1.4M90.7 227.8v1.4M90.8 235.7h5.6M90.8 235.7v-5.6M90.8 229.1v-1.3M90.8 229.1l6.6 6.6M90.8 235.7v-5.5M96.3 235.7h-5.5M97.3 235.8l-6.6-6.6"/>
<path d="M100.8 238h-28.4M101.6 227h1.4M103 227v-1.4M103.1 227.1v-1.5M103.7 235.7l8-8M103.8 235.8l8-8M103.8 224.4l8-8M103.8 224.3l8-7.9M103.9 224.3v-9.5M111.8 227.7l-8.1 8"/>
</g>
<g fill="none" stroke="#000" stroke-width=".3" stroke-dasharray="1.3 .6" stroke-dashoffset=".3">
<path d="M108.1 217.4l-.4-.5M108.4 216.9l-.3 .5M109.6 216.7v-.7M205.7 202.3v.7M206.1 202.3v.7M206.6 202.3h.7M206.6 202.3v.7M207.3 202.3v.7M207.8 202.3v.7M208.2 201.6h-2.5M208.2 202.3v.7M233.2 202.3v.7"/>
<path d="M233.6 202.3v.7M234.1 202.3v.7M234.1 202.3h.7M234.8 202.3v.7M235.3 202.3v.7M235.7 201.6h-2.5M235.7 202.3v.7M94.6 227.8h4.5M100.1 227.9h.7M101.4 227.8h.7M102 227.1v.7M103.8 225.7h-.7"/>
<path d="M103.9 227.9v-2.6M111.8 223l-1.8 1.8M111.8 228.6l-7.2 7.2M113.1 238.1l.6-.3"/>
</g>
<g fill="none" stroke="#000" stroke-width=".3" stroke-dasharray="1.3 .6" stroke-dashoffset="-.1">
<path d="M104.7 214v-3.4M110.9 210.6v3.4M215.7 202.9v32.1M219.5 203.2v7.2M222 210.4v-7.2M225.7 202.9v32.1M86.6 228.7h3.4M90 234.9h-3.4M97.4 235.7h3.4M99.1 227.8l2.4 2.3M100.8 235.7h-3.4M101.4 236.9v-9.1"/>
<path d="M101.5 236.9v-9.1M102 231.8l6.5-6.4M108.5 225.4l-6.4 6.3M111.8 222.9l-2.4 2.5M111.8 228.6v7.2M111.8 235.8h-7.2"/>
</g>
<g fill="none" stroke="#000" stroke-width=".3" stroke-dasharray="1.3 .6" stroke-dashoffset=".1">
<path d="M101.5 213.3h4.9M106.4 211.3h-4.9M109.2 213.3h4.8M114 211.3h-4.8M214.5 216.4h4.8M215.8 202.2v18.2M219.3 214.4h-4.8M222.1 216.4h4.9M224.5 204.1v16.3M227 214.4h-4.9M87.3 225.6v4.8M87.3 233.3v4.8"/>
<path d="M89.3 230.4v-4.8M89.3 238.1v-4.8M90.8 227.9h3M93.8 227.8h-3M102.1 235.7v-3M102.1 232.7v3M111.7 224.8v2.9M111.8 222.1v-4.8M113.9 224.8l-.3 12.5M217 220.4v-18.2M225.6 220.4v-16.3"/>
</g>
<g fill="none" stroke="#000" stroke-width=".3" stroke-dasharray="1.3 .6" stroke-dashoffset="-.2">
<path d="M103.8 210.5v3.6M104.6 214.1v-3.6M104.6 212.4v-1v1.8v-.8M111 212.4v-1v1.8v-.8M111 210.5v3.6M111.7 214.1v-3.6M217 204.1h3.5M86.5 235.7h3.6M86.5 228.6h3.6M88.4 235h-1h1.8h-.8M88.4 228.6h-1h1.8h-.8M90.1 227.8h-3.6"/>
<path d="M90.1 235h-3.6M103.9 224.3l7.8-7.9"/>
</g>
<path d="M100.8 237.9l12.5-.3M113.6 237.3l.3-12.5" fill="none" stroke="#808080" stroke-width=".3" stroke-dasharray="6.3 1.3 1.3 1.3 1.3 1.3" stroke-dashoffset="3.3"/>
<path d="M72.4 238h28.4M113.9 224.8v-28.4" fill="none" stroke="#808080" stroke-width=".3" stroke-dasharray="6.3 1.3 1.3 1.3 1.3 1.3" stroke-dashoffset="1.7"/>
<path d="M101.7 194v30.8M100.8 225.8h-30.8" fill="none" stroke="#808080" stroke-width=".3" stroke-dasharray="6.3 1.3 1.3 1.3 1.3 1.3" stroke-dashoffset=".5"/>
<path d="M376.9 90.5l-66.1 38.2M376.9 91.9l-66.1 38.1M310.8 130l66.1-38.2M311.9 130.7l66.1-38.2" fill="none" stroke="#808080" stroke-width=".3" stroke-dasharray="6.3 1.3 1.3 1.3 1.3 1.3" stroke-dashoffset="3.1"/>
<path d="M378.1 39.5v50.2M376.9 40.1v50.2M309.5 79v50.3M310.7 78.4v50.2M378.1 89.7v-50.2M379.3 90.4v-50.3M310.7 128.6v-50.2" fill="none" stroke="#808080" stroke-width=".3" stroke-dasharray="6.3 1.3 1.3 1.3 1.3 1.3" stroke-dashoffset="3.5"/>
<path d="M311.9 128v-49" fill="none" stroke="#808080" stroke-width=".3" stroke-dasharray="6.3 1.3 1.3 1.3 1.3 1.3" stroke-dashoffset="4.1"/>
<g font-size="4.1">
<text x="253.6" y="32">B</text>
<text x="219.2" y="71.8" transform="rotate(-90 219.2 71.8)">940.4</text>
<text x="208.8" y="79.3" transform="rotate(-90 208.8 79.3)">923.0（切断寸法）</text>
<text x="198.6" y="117.9">A</text>
<text x="99.2" y="128.3">1402.0（切断寸法）</text>
<text x="109.4" y="137.9">1430.0</text>
<text x="104" y="184.3">25.0</text>
<text x="136.5" y="222" transform="rotate(-90 136.5 222)">25.0</text>
<text x="46.6" y="234.5" transform="rotate(-90 46.6 234.5)">25.0</text>
<text x="136.5" y="234.6" transform="rotate(-90 136.5 234.6)">26.6</text>
<text x="90.7" y="248">25.0</text>
<text x="104" y="248">26.6</text>
</g>
<g font-size="4.1" fill="#191924">
<text x="284.6" y="166.3">部品番号</text>
<text x="330.2" y="166.3">品名</text>
<text x="375" y="166.3">材料</text>
<text x="391.5" y="166.3">個数</text>
<text x="291.8" y="172.8">1</text>
<text x="318.8" y="172.8">アルミパイプ 横用</text>
<text x="371.7" y="172.8">6063-T5</text>
<text x="394.5" y="172.8">1</text>
<text x="290.8" y="179.8">13</text>
<text x="316.7" y="179.8">アルミパイプ 縦用-L</text>
<text x="371.7" y="179.8">6063-T5</text>
<text x="394.6" y="179.8">2</text>
<text x="291.8" y="186.8">3</text>
<text x="323.3" y="186.8">L字ジョイント</text>
<text x="375.2" y="186.8">ASA</text>
<text x="394.6" y="186.8">2</text>
<text x="291.8" y="195">4</text>
<text x="317.6" y="195">L字ジョイントカバー</text>
<text x="375.2" y="195">ASA</text>
<text x="394.6" y="195">2</text>
<text x="291.8" y="204.5">7</text>
<text x="324.8" y="204.5">ブラケットB</text>
<text x="373.9" y="204.5">SPHC</text>
<text x="394.6" y="204.5">2</text>
<text x="291.8" y="213.9">8</text>
<text x="324.8" y="213.9">ブラケットA</text>
<text x="373.9" y="213.9">SPHC</text>
<text x="394.6" y="213.9">2</text>
<text x="291.8" y="221.4">9</text>
<text x="313" y="221.4">Φ5×50皿タッピングねじ</text>
<text x="371.5" y="221.4">SUSXM7</text>
<text x="394.5" y="221.4">4</text>
<text x="290.8" y="227">10</text>
<text x="315.9" y="227">M5×16小頭皿小ねじ</text>
<text x="371.5" y="227">SUSXM7</text>
<text x="394.5" y="227">2</text>
<text x="290.8" y="232.7">11</text>
<text x="315.9" y="232.7">M4×10極低頭小ねじ</text>
<text x="371.5" y="232.7">SUSXM7</text>
<text x="394.5" y="232.7">4</text>
<text x="290.8" y="238.3">12</text>
<text x="308.9" y="238.3">Φ4×12極低頭タッピングねじ</text>
<text x="371.5" y="238.3">SUSXM7</text>
<text x="394.5" y="238.3">8</text>
<text x="185.3" y="243.2">詳細図 B</text>
<text x="48.7" y="251">ｽｹｰﾙ 1 : 2</text>
<text x="50.8" y="246.5">詳細図 A</text>
<text x="183.2" y="247.7">ｽｹｰﾙ 1 : 2</text>
</g>
<g font-size="3.5">
<text x="22.8" y="36.2">天井</text>
<text x="35.5" y="77.8">13</text>
<text x="178" y="72.7">13</text>
<text x="37.4" y="127.8">4</text>
<text x="202.8" y="129.8">4</text>
<text x="210.1" y="170.1">10</text>
<text x="242.8" y="173.7">9</text>
<text x="197.9" y="175.3">9</text>
<text x="85" y="184.8">13</text>
<text x="90.2" y="207">12</text>
<text x="121.2" y="204.4">12</text>
<text x="68" y="213.3">3</text>
<text x="79.3" y="214">12</text>
<text x="191.6" y="210.9">7</text>
<text x="60" y="218.6">1</text>
<text x="196.1" y="221.6">11</text>
<text x="236.5" y="218.3">11</text>
<text x="196.1" y="231">13</text>
<text x="127.2" y="246.5">4</text>
<text x="340.8" y="270.7">1:10</text>
</g>
<g font-size="3.5" fill="#191924">
<text x="277.5" y="270.7">天井付け物干しkacu</text>
<text x="277.5" y="281.3">U型-L 施工図</text>
<text x="336.8" y="281.3">2020/09/28</text>
<text x="381.8" y="280.7">4</text>
</g>
<text font-size="3.2" fill="#191924" x="14.7" y="287.5">※この図面データの著作権および所有権は、森田アルミ工業株式会社が所有しております。　COPYRIGHT © Morita Aluminum Industry, Inc., ALL RIGHTS RESERVED</text>
<g font-size="2.8" fill="#191924">
<text x="265.5" y="266.8">機種名</text>
<text x="330.3" y="266.6">尺度</text>
<text x="381.4" y="271.7">森田アルミ工業(株)</text>
<text x="265.5" y="276.8">図名</text>
<text x="330.3" y="277.3">日付</text>
</g>
<text font-size="2.8" x="361.3" y="276.9">図番</text>
</svg>
